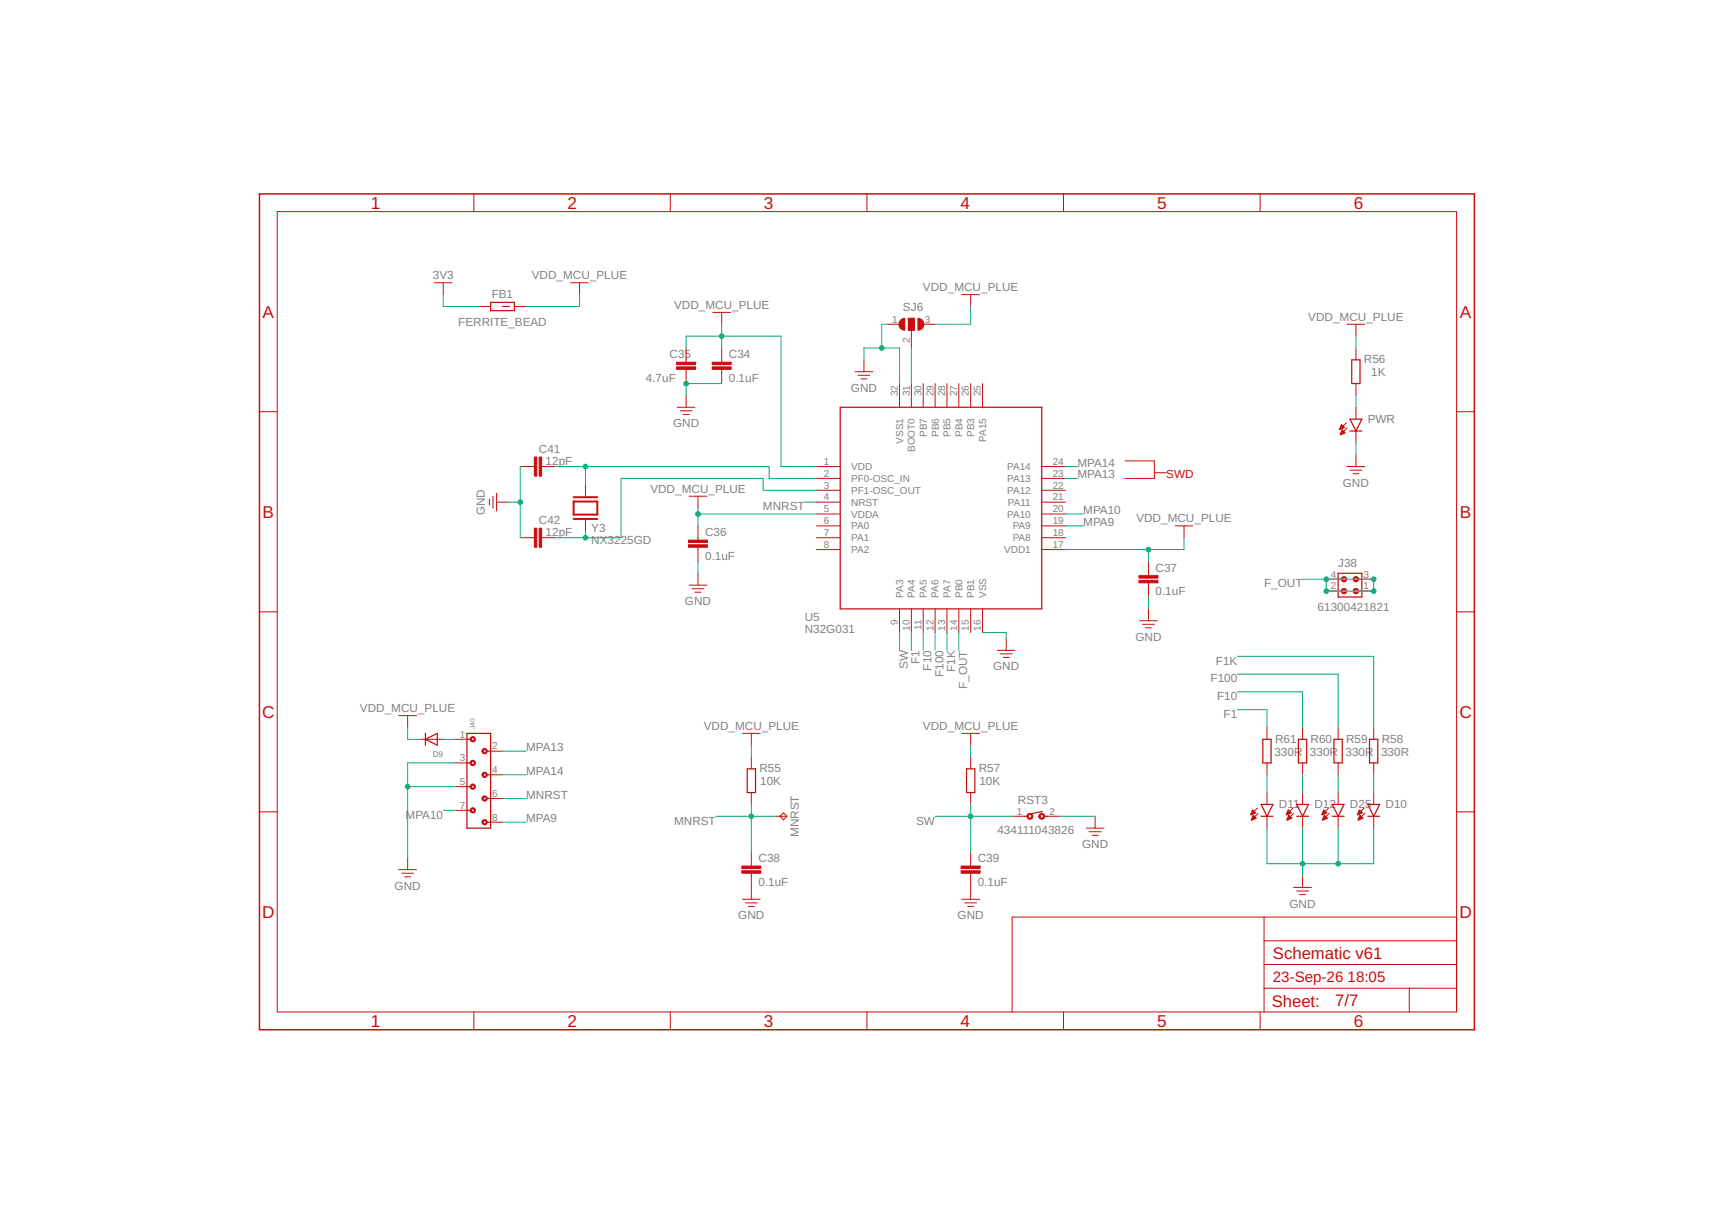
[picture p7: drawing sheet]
<svg xmlns="http://www.w3.org/2000/svg" width="297mm" height="210mm" viewBox="0 0 297 210" stroke-linecap="round" stroke-linejoin="round" font-family="sans-serif">
<g fill="none" stroke="#c90d0c" stroke-width=".17">
<path d="M47.5 36.3h202.2v137.1h-202.2zM81.2 33.2v3.1M114.9 33.2v3.1M148.6 33.2v3.1M182.3 33.2v3.1M216 33.2v3.1M74.4 48.5h3.1M76 48.5v2M82.1 52.5h2M88.2 52.5h2M97.8 48.5h3.1M99.3 48.5v2"/>
<path d="M117.6 59.6v2.5M122.2 53.5h3M123.7 53.5v2.1M123.7 59.6v2.5M152.1 55.6h2.1M155.7 54.5h1v2.1h-1zM156.2 56.6v3M158.2 55.6h2.1M164.8 50.5h3.1M166.4 50.5v2M230.9 55.6h3M232.4 55.6v2"/>
<path d="M232.4 59.6v2.1M44.5 70.5h3M89.2 79.9h2.4M92.8 79.9h2.5M116.1 69.8h3M116.6 70.4h2M117.1 71h1M117.6 63.3v2.4M117.6 67.8v2M123.7 63.3v2.4M140 79.9h4M146.6 63.7h3"/>
<path d="M147.1 64.3h2M147.6 64.9h1M148.1 61.7v2M154.2 65.7v4.1M156.2 65.7v4.1M158.2 65.7v4.1M160.3 65.7v4.1M162.3 65.7v4.1M164.3 65.7v4.1M166.4 65.7v4.1M168.4 65.7v4.1M178.6 79.9h4"/>
<path d="M192.8 79h5.1v3h-5.1M230.8 72.4l-1.1 1.2M230.9 79.9h3M230.9 73.3l-1.1 1.2M232.4 65.7v2.1M232.4 69.8v2M232.4 73.9v2M232.4 77.9v2M249.7 70.5h3M83.9 85.5v1.1M84.5 85v2.1M85.1 86h2"/>
<path d="M85.1 84.5v3.1M89.2 92.1h2.4M92.8 92.1h2.5M100.4 83v2M100.4 89.1v2M118.1 85h3.1M119.6 85v2.1M119.6 90.1v2.4M119.6 93.8v2.4M119.6 98.2v2.1M140 82h4M140 84h4"/>
<path d="M140 86h4M140 88.1h4M140 90.1h4M140 92.1h4M140 94.2h4M178.6 82h4M178.6 84h4M178.6 86h4M178.6 88.1h4M178.6 90.1h4M178.6 92.1h4M178.6 94.2h4"/>
<path d="M196.8 96.2v2.4M196.8 99.9v2.4M197.9 81h2M201.4 90.1h3.1M202.9 90.1v2M227.3 99.3h2.1M231.4 80.6h2M231.9 81.2h1M233.4 99.3h2.1M44.5 104.8h3M118.1 100.3h3.1M118.6 100.9h2"/>
<path d="M119.1 101.5h1M154.2 104.3v4.1M156.2 104.3v4.1M158.2 104.3v4.1M160.3 104.3v4.1M162.3 104.3v4.1M164.3 104.3v4.1M166.4 104.3v4.1M168.4 104.3v4.1M170.9 111.4h3.1M171.4 112h2.1M172 112.6h1"/>
<path d="M172.5 109.4v2M195.3 106.4h3.1M195.8 107h2.1M196.3 107.6h1.1M196.8 104.3v2.1M227.3 101.3h2.1M233.4 101.3h2.1M249.7 104.8h3M44.5 139.1h3M68.3 122.6h3.1M69.9 122.6v2.1M71.9 126.7h4.1"/>
<path d="M78 126.7h2M78 130.7h2M78 134.8h2M78 138.9h2M84.1 128.7h2M84.1 132.8h2M84.1 136.8h2M127.3 125.7h3M128.8 125.7v2M128.8 129.7v2M128.8 135.8v2M132.8 139.9h2.1"/>
<path d="M133.7 139.9l.6-.6 .6 .6-.6 .6zM164.8 125.7h3.1M166.4 125.7v2M166.4 129.7v2M166.4 135.8v2M173.5 139.9h2M179.6 139.9h2M187.7 139.9v2M215.5 138.5l-1.1 1.1M215.6 139.4l-1.1 1.1M217.2 124.7v2M217.2 130.7v2.1"/>
<path d="M217.2 135.8v2M217.2 139.9v2M221.6 138.5l-1.1 1.1M221.7 139.4l-1.1 1.1M223.3 124.7v2M223.3 130.7v2.1M223.3 135.8v2M223.3 139.9v2M227.7 138.5l-1.1 1.1M227.8 139.4l-1.1 1.1M229.4 124.7v2M229.4 130.7v2.1"/>
<path d="M229.4 135.8v2M229.4 139.9v2M233.8 138.5l-1.1 1.1M233.9 139.4l-1.1 1.1M235.5 124.7v2M235.5 130.7v2.1M235.5 135.8v2M235.5 139.9v2M249.7 139.1h3M68.3 149h3.1M68.9 149.6h2M69.4 150.2h1"/>
<path d="M69.9 147v2M84.1 140.9h2M127.3 154.1h3M127.8 154.7h2M128.3 155.3h1M128.8 146v2.4M128.8 149.6v4.5M164.8 154.1h3.1M165.4 154.7h2M165.9 155.3h1M166.4 146v2.4M166.4 149.6v4.5"/>
<path d="M186.2 141.9h3M186.7 142.5h2M187.2 143.1h1M216.7 157.1v16.3M221.7 152.1h3.1M222.2 152.7h2.1M222.8 153.3h1M223.3 150v2.1M249.7 157.1h-76.2v16.3M81.2 173.4v3M114.9 173.4v3M148.6 173.4v3"/>
<path d="M182.3 173.4v3M216 173.4v3M216.7 169.3h33M216.7 165.3h33M216.7 161.2h33M241.6 169.3v4.1"/>
</g>
<path d="M44.5 33.2h208.2v143.2h-208.2z" fill="none" stroke="#c90d0c" stroke-width=".25"/>
<g fill="none" stroke="#c90d0c" stroke-width=".21">
<path d="M84.1 51.8h4.1v1.4h-4.1zM86.1 52.5h1.2M144 69.8h34.6v34.5h-34.6zM231.4 71.8h2l-1 2.1zM231.4 73.9h2M231.7 61.7h1.4v4h-1.4zM229.4 98.2h4v4.1h-4zM229.4 99.3h.6M232.7 99.3h.7M229.4 101.3h.6M232.7 101.3h.7M72.9 126.7l2.1-1v2z"/>
<path d="M72.9 125.7v2M80 125.7h4.1v16.2h-4.1zM80 126.7h.7M80 130.7h.7M80 134.8h.7M80 138.9h.7M83.4 132.8h.7M83.4 128.7h.7M83.4 136.8h.7M128.1 131.7h1.4v4.1h-1.4zM165.7 131.7h1.4v4.1h-1.4zM175.5 139.9h.6"/>
<path d="M178.6 139l-2.2 .5M179 139.9h.6M216.2 139.9h2M216.2 137.8h2l-1 2.1zM216.5 126.7h1.4v4h-1.4zM222.2 139.9h2.1M222.2 137.8h2.1l-1 2.1zM222.5 126.7h1.5v4h-1.5zM228.3 139.9h2.1M228.3 137.8h2.1l-1 2.1zM228.6 126.7h1.5v4h-1.5zM234.4 139.9h2.1"/>
<path d="M234.4 137.8h2.1l-1 2.1zM234.7 126.7h1.5v4h-1.5zM83.4 140.9h.7"/>
</g>
<g fill="#c90d0c" stroke="#c90d0c" stroke-width=".17">
<path d="M122.1 62.9h3.2v.4h-3.2z"/>
<path d="M122.1 62.1h3.2v.4h-3.2z"/>
<path d="M116 62.9h3.2v.4h-3.2z"/>
<path d="M116 62.1h3.2v.4h-3.2z"/>
<path d="M118 93.3h3.3v.5h-3.3z"/>
<path d="M118 92.5h3.3v.5h-3.3z"/>
<path d="M195.2 99.4h3.3v.5h-3.3z"/>
<path d="M195.2 98.6h3.3v.5h-3.3z"/>
<path d="M127.1 149.2h3.3v.4h-3.3z"/>
<path d="M127.1 148.4h3.3v.4h-3.3z"/>
<path d="M92.4 78.3h.4v3.3h-.4z"/>
<path d="M91.6 78.3h.4v3.3h-.4z"/>
<path d="M92.4 90.5h.4v3.3h-.4z"/>
<path d="M91.6 90.5h.4v3.3h-.4z"/>
<path d="M164.7 149.2h3.3v.4h-3.3z"/>
<path d="M164.7 148.4h3.3v.4h-3.3z"/>
<path d="M155.7 54.5h1v2.1h-1z"/>
</g>
<g fill="#c90d0c" stroke="#c90d0c" stroke-width=".17">
<path d="M229.9 72.7l.6 .6-.9 .3z" fill-rule="evenodd"/>
<path d="M230 73.6l.6 .6-.9 .3z" fill-rule="evenodd"/>
<path d="M82.8 132.4a.46 .46 0 0 1 .7 .2 .46 .46 0 0 1-.3 .6 .46 .46 0 0 1-.6-.4h.2a.26 .26 0 0 1 .4-.3 .26 .26 0 0 1 .1 .5 .26 .26 0 0 1-.5-.1v-.1h-.2z" fill-rule="evenodd"/>
<path d="M82.8 128.4a.46 .46 0 0 1 .7 .1 .46 .46 0 0 1-.3 .7 .46 .46 0 0 1-.6-.5h.2a.26 .26 0 0 1 .4-.2 .26 .26 0 0 1 .1 .4 .26 .26 0 0 1-.5-.1v-.1h-.2z" fill-rule="evenodd"/>
<path d="M80.8 126.3a.46 .46 0 0 1 .6 .2 .46 .46 0 0 1-.3 .6 .46 .46 0 0 1-.5-.4h.2a.26 .26 0 0 1 .4-.3 .26 .26 0 0 1 0 .5 .26 .26 0 0 1-.4-.1v-.1h-.2z" fill-rule="evenodd"/>
<path d="M80.8 130.4a.46 .46 0 0 1 .6 .1 .46 .46 0 0 1-.3 .7 .46 .46 0 0 1-.5-.5h.2a.26 .26 0 0 1 .4-.2 .26 .26 0 0 1 0 .4 .26 .26 0 0 1-.4 0v-.2h-.2z" fill-rule="evenodd"/>
<path d="M82.8 140.5a.46 .46 0 0 1 .7 .2 .46 .46 0 0 1-.3 .6 .46 .46 0 0 1-.6-.4h.2a.26 .26 0 0 1 .4-.2 .26 .26 0 0 1 .1 .4 .26 .26 0 0 1-.5-.1v-.1h-.2z" fill-rule="evenodd"/>
<path d="M82.8 136.5a.46 .46 0 0 1 .7 .1 .46 .46 0 0 1-.3 .7 .46 .46 0 0 1-.6-.5h.2a.26 .26 0 0 1 .4-.2 .26 .26 0 0 1 .1 .4 .26 .26 0 0 1-.5-.1v-.1h-.2z" fill-rule="evenodd"/>
<path d="M80.8 134.5a.46 .46 0 0 1 .6 .1 .46 .46 0 0 1-.3 .7 .46 .46 0 0 1-.5-.5h.2a.26 .26 0 0 1 .4-.2 .26 .26 0 0 1 0 .4 .26 .26 0 0 1-.4-.1v-.1h-.2z" fill-rule="evenodd"/>
<path d="M80.8 138.5a.46 .46 0 0 1 .6 .2 .46 .46 0 0 1-.3 .6 .46 .46 0 0 1-.5-.4h.2a.26 .26 0 0 1 .4-.3 .26 .26 0 0 1 0 .5 .26 .26 0 0 1-.4-.1v-.1h-.2z" fill-rule="evenodd"/>
<path d="M230.1 98.9a.46 .46 0 0 1 .7 .1 .46 .46 0 0 1-.3 .7 .46 .46 0 0 1-.6-.4h.2a.25 .25 0 0 1 .4-.3 .25 .25 0 0 1 0 .4 .25 .25 0 0 1-.4 0v-.1h-.2z" fill-rule="evenodd"/>
<path d="M230.1 100.9a.46 .46 0 0 1 .7 .2 .46 .46 0 0 1-.3 .6 .46 .46 0 0 1-.6-.4h.2a.25 .25 0 0 1 .4-.2 .25 .25 0 0 1 0 .4 .25 .25 0 0 1-.4-.1v-.1h-.2z" fill-rule="evenodd"/>
<path d="M232.1 100.9a.46 .46 0 0 1 .7 .2 .46 .46 0 0 1-.3 .6 .46 .46 0 0 1-.6-.4h.3a.25 .25 0 0 1 .3-.2 .25 .25 0 0 1 .1 .4 .25 .25 0 0 1-.4-.1v-.1h-.3z" fill-rule="evenodd"/>
<path d="M232.1 98.9a.46 .46 0 0 1 .7 .1 .46 .46 0 0 1-.3 .7 .46 .46 0 0 1-.6-.4h.3a.25 .25 0 0 1 .3-.3 .25 .25 0 0 1 .1 .4 .25 .25 0 0 1-.4 0v-.1h-.3z" fill-rule="evenodd"/>
<path d="M176.2 139.5a.51 .51 0 0 1 .8 .2 .51 .51 0 0 1-.4 .7 .51 .51 0 0 1-.6-.5h.2a.31 .31 0 0 1 .5-.3 .31 .31 0 0 1 .1 .5 .31 .31 0 0 1-.5-.1l-.1-.1h-.2z" fill-rule="evenodd"/>
<path d="M178.2 139.5a.51 .51 0 0 1 .8 .2 .51 .51 0 0 1-.3 .7 .51 .51 0 0 1-.6-.5h.2a.31 .31 0 0 1 .4-.3 .31 .31 0 0 1 .1 .5 .31 .31 0 0 1-.5-.1v-.1h-.2z" fill-rule="evenodd"/>
<path d="M233 138.8l.5 .5-.8 .3z" fill-rule="evenodd"/>
<path d="M233.1 139.7l.5 .5-.8 .4z" fill-rule="evenodd"/>
<path d="M214.7 138.8l.5 .5-.8 .3z" fill-rule="evenodd"/>
<path d="M214.8 139.7l.5 .5-.8 .4z" fill-rule="evenodd"/>
<path d="M220.8 138.8l.5 .5-.8 .3z" fill-rule="evenodd"/>
<path d="M220.9 139.7l.5 .5-.8 .4z" fill-rule="evenodd"/>
<path d="M226.9 138.8l.5 .5-.8 .3z" fill-rule="evenodd"/>
<path d="M227 139.7l.5 .5-.8 .4z" fill-rule="evenodd"/>
<path d="M157.3 54.5a1.02 1.02 0 0 1 1 1.1 1.02 1.02 0 0 1-1 1z" fill-rule="evenodd"/>
<path d="M154.4 54.8l.7-.3v2.1a1.01 1.01 0 0 1-1-.7 1.01 1.01 0 0 1 .3-1.1z" fill-rule="evenodd"/>
</g>
<path d="M98.3 85.9h4.1v2.3h-4.1zM98.3 85.2h4.1M98.3 88.9h4.1" fill="none" stroke="#c90d0c" stroke-width=".34"/>
<g fill="none" stroke="#0dab76" stroke-width=".17">
<path d="M76 50.5v2h6.1M99.3 50.5v2h-9.1M117.6 59.6v-2h16.3v22.3h6.1M123.7 55.6v4M152.1 55.6h-1v4M156.2 59.6v6.1M166.4 52.5v3.1h-6.1M232.4 57.6v2M89.2 79.9v12.2M95.3 79.9h36.5v2.1h8.2M100.4 79.9v3.1M123.7 65.7h-6.1v2.1"/>
<path d="M148.1 61.7v-2.1h6.1v6.1M182.6 79.9h2.1M232.4 67.8v2M232.4 75.9v2M87.1 86h2.1M100.4 91.1v1M119.6 87.1v3M119.6 96.2v2M119.6 88.1h20.4M137.9 86h2.1M140 84h-9.2v-2h-24.4v10.1h-11.1M182.6 82h2.1"/>
<path d="M182.6 90.1h3.1M182.6 88.1h3.1M196.8 94.2v2M202.9 92.1v2.1h-20.3M223.3 99.3h12.2v2h-8.2v-2M154.2 108.4v3M156.2 108.4v3M158.2 108.4v3M160.3 108.4v3M162.3 108.4v3M164.3 108.4v3M168.4 108.4h4.1v1"/>
<path d="M196.8 102.3v2M212.1 118.6h11.2v6.1M212.1 112.5h23.4v12.2M212.1 115.5h17.3v9.2M69.9 124.7v2h2M69.9 134.8h8.1M76 126.7h2M76 138.9h2M78 130.7h-8.1v16.3M86.1 128.7h4.1M86.1 132.8h4.1M86.1 136.8h4.1"/>
<path d="M122.7 139.9h10.1M128.8 127.7v2M128.8 137.8v8.2M160.3 139.9h13.2M166.4 127.7v2M166.4 137.8v8.2M181.6 139.9h6.1M212.1 121.6h5.1v3.1M217.2 132.8v3M223.3 132.8v3M229.4 132.8v3M235.5 132.8v3"/>
<path d="M86.1 140.9h4.1M217.2 141.9v6.1h18.3v-6.1M223.3 141.9v8.1M229.4 141.9v6.1"/>
</g>
<g fill="#0dab76" stroke="#0dab76" stroke-width=".17">
<circle cx="117.6" cy="65.7" r=".4"/>
<circle cx="151.1" cy="59.6" r=".4"/>
<circle cx="69.9" cy="134.8" r=".4"/>
<circle cx="89.2" cy="86" r=".4"/>
<circle cx="229.4" cy="148" r=".4"/>
<circle cx="223.3" cy="148" r=".4"/>
<circle cx="100.4" cy="79.9" r=".4"/>
<circle cx="100.4" cy="92.1" r=".4"/>
<circle cx="166.4" cy="139.9" r=".4"/>
<circle cx="235.5" cy="101.3" r=".4"/>
<circle cx="235.5" cy="99.3" r=".4"/>
<circle cx="227.3" cy="101.3" r=".4"/>
<circle cx="227.3" cy="99.3" r=".4"/>
<circle cx="128.8" cy="139.9" r=".4"/>
<circle cx="123.7" cy="57.6" r=".4"/>
<circle cx="196.8" cy="94.2" r=".4"/>
<circle cx="119.6" cy="88.1" r=".4"/>
</g>
<g font-size="2.9" fill="#c90d0c">
<text x="63.6" y="35.8">1</text>
<text x="97.3" y="35.8">2</text>
<text x="130.9" y="35.8">3</text>
<text x="164.6" y="35.8">4</text>
<text x="198.3" y="35.8">5</text>
<text x="232" y="35.8">6</text>
<text x="45" y="54.4">A</text>
<text x="250.2" y="54.4">A</text>
<text x="45" y="88.7">B</text>
<text x="250.2" y="88.7">B</text>
<text x="44.9" y="123">C</text>
<text x="250.1" y="123">C</text>
<text x="44.9" y="157.3">D</text>
<text x="250.1" y="157.3">D</text>
<text x="218.2" y="164.3">Schematic v61</text>
<text x="218" y="172.5">Sheet:</text>
<text x="228.8" y="172.4">7/7</text>
<text x="63.6" y="176">1</text>
<text x="97.3" y="176">2</text>
<text x="130.9" y="176">3</text>
<text x="164.6" y="176">4</text>
<text x="198.3" y="176">5</text>
<text x="232" y="176">6</text>
</g>
<g font-size="2.6" fill="#c90d0c">
<text x="218.2" y="168.3">23-Sep-26</text>
<text x="231" y="168.3">18:05</text>
</g>
<g font-size="2" fill="#808080">
<text x="74.2" y="47.8">3V3</text>
<text x="91.2" y="47.8">VDD_MCU_PLUE</text>
<text x="84.3" y="51">FB1</text>
<text x="115.5" y="52.9">VDD_MCU_PLUE</text>
<text x="154.8" y="53.2">SJ6</text>
<text x="158.2" y="49.9">VDD_MCU_PLUE</text>
<text x="78.5" y="55.9">FERRITE_BEAD</text>
<text x="224.2" y="55">VDD_MCU_PLUE</text>
<text x="110.7" y="65.4">4.7uF</text>
<text x="114.8" y="61.4">C35</text>
<text x="124.9" y="65.4">0.1uF</text>
<text x="124.9" y="61.4">C34</text>
<text x="233.8" y="62.2">R56</text>
<text x="235" y="64.5">1K</text>
<text x="145.8" y="67.1">GND</text>
<text x="92.4" y="77.6">C41</text>
<text x="115.4" y="73.2">GND</text>
<text x="234.4" y="72.4">PWR</text>
<text x="93.5" y="79.6">12pF</text>
<text x="184.7" y="82">MPA13</text>
<text x="184.7" y="79.9">MPA14</text>
<text x="230.2" y="83.4">GND</text>
<text x="83.1" y="88.3" transform="rotate(-90 83.1 88.3)">GND</text>
<text x="92.4" y="89.8">C42</text>
<text x="111.5" y="84.4">VDD_MCU_PLUE</text>
<text x="130.8" y="87.5">MNRST</text>
<text x="185.7" y="88.1">MPA10</text>
<text x="194.8" y="89.5">VDD_MCU_PLUE</text>
<text x="93.5" y="91.8">12pF</text>
<text x="101.3" y="93.2">NX3225GD</text>
<text x="101.4" y="91.1">Y3</text>
<text x="120.9" y="95.9">0.1uF</text>
<text x="120.9" y="91.8">C36</text>
<text x="185.7" y="90.1">MPA9</text>
<text x="198.1" y="102">0.1uF</text>
<text x="198.1" y="97.9">C37</text>
<text x="216.7" y="100.7">F_OUT</text>
<text x="229.4" y="97.2">J38</text>
<text x="117.4" y="103.7">GND</text>
<text x="137.9" y="106.4">U5</text>
<text x="225.8" y="104.7">61300421821</text>
<text x="137.9" y="108.4">N32G031</text>
<text x="157.6" y="113.8" transform="rotate(-90 157.6 113.8)">F1</text>
<text x="194.6" y="109.8">GND</text>
<text x="208.4" y="113.9">F1K</text>
<text x="155.6" y="114.7" transform="rotate(-90 155.6 114.7)">SW</text>
<text x="159.7" y="114.9" transform="rotate(-90 159.7 114.9)">F10</text>
<text x="161.7" y="116" transform="rotate(-90 161.7 116)">F100</text>
<text x="163.7" y="115.1" transform="rotate(-90 163.7 115.1)">F1K</text>
<text x="165.8" y="118" transform="rotate(-90 165.8 118)">F_OUT</text>
<text x="170.2" y="114.9">GND</text>
<text x="207.5" y="116.9">F100</text>
<text x="208.6" y="120">F10</text>
<text x="61.7" y="122">VDD_MCU_PLUE</text>
<text x="120.6" y="125">VDD_MCU_PLUE</text>
<text x="158.2" y="125">VDD_MCU_PLUE</text>
<text x="209.7" y="123">F1</text>
<text x="90.2" y="128.7">MPA13</text>
<text x="218.4" y="129.5">330R</text>
<text x="218.5" y="127.3">R61</text>
<text x="224.5" y="129.5">330R</text>
<text x="224.6" y="127.3">R60</text>
<text x="230.6" y="129.5">330R</text>
<text x="230.7" y="127.3">R59</text>
<text x="236.7" y="129.5">330R</text>
<text x="236.8" y="127.3">R58</text>
<text x="90.2" y="132.8">MPA14</text>
<text x="90.2" y="136.8">MNRST</text>
<text x="130.2" y="132.3">R55</text>
<text x="130.3" y="134.6">10K</text>
<text x="167.7" y="132.3">R57</text>
<text x="167.9" y="134.6">10K</text>
<text x="174.5" y="137.8">RST3</text>
<text x="69.5" y="140.3">MPA10</text>
<text x="90.2" y="140.9">MPA9</text>
<text x="115.5" y="141.3">MNRST</text>
<text x="136.9" y="143.5" transform="rotate(-90 136.9 143.5)">MNRST</text>
<text x="157" y="141.3">SW</text>
<text x="171" y="142.9">434111043826</text>
<text x="219.2" y="138.5">D11</text>
<text x="225.3" y="138.5">D12</text>
<text x="231.4" y="138.5">D25</text>
<text x="237.5" y="138.5">D10</text>
<text x="130" y="147.7">C38</text>
<text x="167.6" y="147.7">C39</text>
<text x="185.5" y="145.4">GND</text>
<text x="67.6" y="152.5">GND</text>
<text x="130" y="151.8">0.1uF</text>
<text x="167.6" y="151.8">0.1uF</text>
<text x="221" y="155.5">GND</text>
<text x="126.5" y="157.5">GND</text>
<text x="164.1" y="157.5">GND</text>
</g>
<text font-size="2" fill="#c90d0c" x="199.9" y="82">SWD</text>
<g font-size="1.7" fill="#808080">
<text x="152.9" y="55.3">1</text>
<text x="155.9" y="58.8" transform="rotate(-90 155.9 58.8)">2</text>
<text x="158.5" y="55.3">3</text>
<text x="153.9" y="67.9" transform="rotate(-90 153.9 67.9)">32</text>
<text x="155.9" y="67.9" transform="rotate(-90 155.9 67.9)">31</text>
<text x="158" y="67.9" transform="rotate(-90 158 67.9)">30</text>
<text x="160" y="67.9" transform="rotate(-90 160 67.9)">29</text>
<text x="162" y="67.9" transform="rotate(-90 162 67.9)">28</text>
<text x="164.1" y="67.9" transform="rotate(-90 164.1 67.9)">27</text>
<text x="166.1" y="67.9" transform="rotate(-90 166.1 67.9)">26</text>
<text x="168.1" y="67.9" transform="rotate(-90 168.1 67.9)">25</text>
<text x="154.8" y="76" transform="rotate(-90 154.8 76)">VSS1</text>
<text x="156.8" y="77.5" transform="rotate(-90 156.8 77.5)">BOOT0</text>
<text x="158.9" y="74.9" transform="rotate(-90 158.9 74.9)">PB7</text>
<text x="160.9" y="74.9" transform="rotate(-90 160.9 74.9)">PB6</text>
<text x="162.9" y="74.9" transform="rotate(-90 162.9 74.9)">PB5</text>
<text x="165" y="74.9" transform="rotate(-90 165 74.9)">PB4</text>
<text x="167" y="74.9" transform="rotate(-90 167 74.9)">PB3</text>
<text x="169" y="75.7" transform="rotate(-90 169 75.7)">PA15</text>
<text x="141.2" y="79.7">1</text>
<text x="141.2" y="81.7">2</text>
<text x="141.2" y="83.7">3</text>
<text x="145.9" y="80.6">VDD</text>
<text x="145.9" y="82.6">PF0-OSC_IN</text>
<text x="172.6" y="82.6">PA13</text>
<text x="172.6" y="80.6">PA14</text>
<text x="180.4" y="83.7">22</text>
<text x="180.4" y="81.7">23</text>
<text x="180.4" y="79.7">24</text>
<text x="141.2" y="85.8">4</text>
<text x="141.2" y="87.8">5</text>
<text x="141.2" y="89.8">6</text>
<text x="145.9" y="84.6">PF1-OSC_OUT</text>
<text x="145.9" y="86.7">NRST</text>
<text x="145.9" y="88.7">VDDA</text>
<text x="172.6" y="88.7">PA10</text>
<text x="172.6" y="84.6">PA12</text>
<text x="172.8" y="86.7">PA11</text>
<text x="180.4" y="89.8">19</text>
<text x="180.4" y="87.8">20</text>
<text x="180.4" y="85.8">21</text>
<text x="141.2" y="91.9">7</text>
<text x="141.2" y="93.9">8</text>
<text x="145.9" y="90.7">PA0</text>
<text x="145.9" y="92.7">PA1</text>
<text x="145.9" y="94.8">PA2</text>
<text x="172.1" y="94.8">VDD1</text>
<text x="173.6" y="92.8">PA8</text>
<text x="173.6" y="90.7">PA9</text>
<text x="180.4" y="93.9">17</text>
<text x="180.4" y="91.9">18</text>
<text x="228.1" y="101">2</text>
<text x="228.1" y="99">4</text>
<text x="233.7" y="101">1</text>
<text x="233.7" y="99">3</text>
<text x="153.9" y="107.1" transform="rotate(-90 153.9 107.1)">9</text>
<text x="154.8" y="102.5" transform="rotate(-90 154.8 102.5)">PA3</text>
<text x="156.8" y="102.5" transform="rotate(-90 156.8 102.5)">PA4</text>
<text x="158" y="108" transform="rotate(-90 158 108)">11</text>
<text x="158.9" y="102.5" transform="rotate(-90 158.9 102.5)">PA5</text>
<text x="160.9" y="102.5" transform="rotate(-90 160.9 102.5)">PA6</text>
<text x="162.9" y="102.5" transform="rotate(-90 162.9 102.5)">PA7</text>
<text x="164.9" y="102.5" transform="rotate(-90 164.9 102.5)">PB0</text>
<text x="167" y="102.5" transform="rotate(-90 167 102.5)">PB1</text>
<text x="169" y="102.5" transform="rotate(-90 169 102.5)">VSS</text>
<text x="155.9" y="108.1" transform="rotate(-90 155.9 108.1)">10</text>
<text x="160" y="108.1" transform="rotate(-90 160 108.1)">12</text>
<text x="162" y="108.1" transform="rotate(-90 162 108.1)">13</text>
<text x="164.1" y="108.1" transform="rotate(-90 164.1 108.1)">14</text>
<text x="166.1" y="108.1" transform="rotate(-90 166.1 108.1)">15</text>
<text x="168.1" y="108.1" transform="rotate(-90 168.1 108.1)">16</text>
<text x="78.8" y="126.4">1</text>
<text x="78.8" y="130.5">3</text>
<text x="84.4" y="128.4">2</text>
<text x="78.8" y="134.5">5</text>
<text x="84.4" y="132.5">4</text>
<text x="84.4" y="136.5">6</text>
<text x="78.8" y="138.6">7</text>
<text x="84.4" y="140.6">8</text>
<text x="174.3" y="139.6">1</text>
<text x="179.9" y="139.6">2</text>
</g>
<text font-size="1.4" fill="#808080" x="74.2" y="129.7">D9</text>
<text font-size="1.1" fill="#808080" x="81.4" y="124.9" transform="rotate(-90 81.4 124.9)">J40</text>
</svg>
